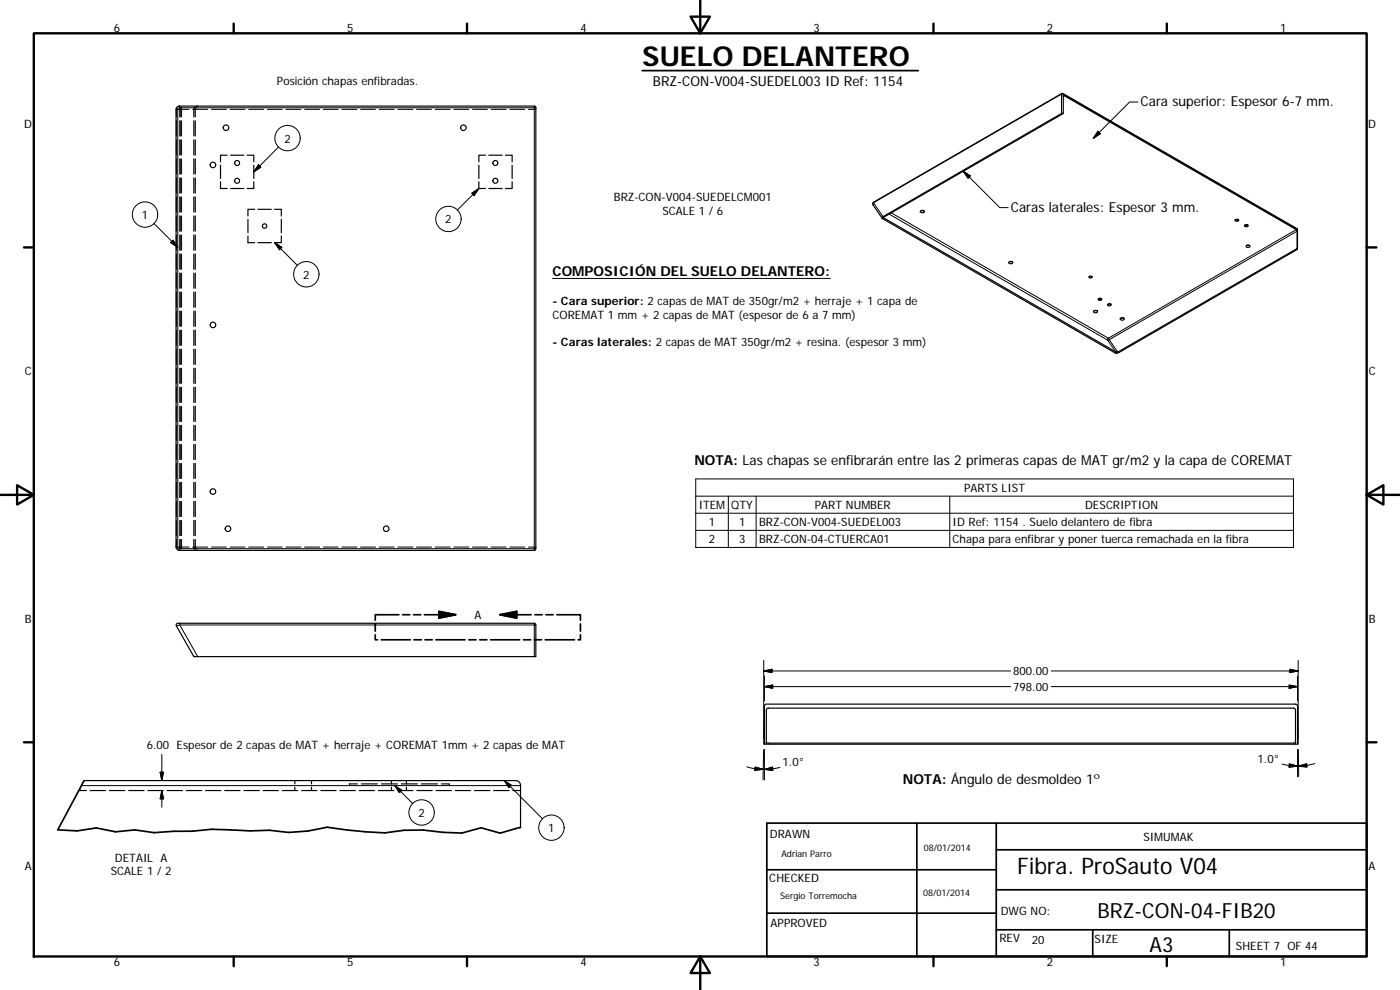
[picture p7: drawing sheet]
<svg xmlns="http://www.w3.org/2000/svg" width="420mm" height="297mm" viewBox="0 0 420 297" stroke-linecap="round" stroke-linejoin="round" font-family="sans-serif">
<g fill="none" stroke="#000" stroke-width=".36">
<path d="M53.1 32.2l.8-.4h106.4l.4 .2 .1 .3-.1 132.6-.4 .2h-106.4a1.09 1.09 0 0 1-1.1-1v-131.3zM54 36.2v4.6M54.1 32.6l-.1 2.5M54.5 32.3l-.3 .1M58.2 36.2v4.6M58.2 32.6v2.5M58.6 32l-.4 .5M58.6 36.2v4.6M58.7 32.6l-.1 2.5M59.1 32.3l-.3 .1M59.3 31.8l-.3 .1M319.1 34.1l-54.4 31.3"/>
<path d="M54 42v4.5M54 47.7v4.5M54 53.4v4.5M54 59.1v4.5M58.2 42v4.5M58.2 47.7v4.5M58.2 53.4v4.5M58.2 59.1v4.5M58.6 42v4.5M58.6 47.7v4.5M58.6 53.4v4.5M58.6 59.1v4.5"/>
<path d="M66.2 49.6v4M66.2 54.5v2.1h2M68.2 46.6h-2v2M69.2 56.6h4M69.2 46.6h4M74.2 46.6h2v2M76.2 54.5v2.1h-2M76.2 49.6v4M143.7 54.5v2.1h2M143.7 49.6v4M145.7 46.6h-2v2M146.7 46.6h4"/>
<path d="M146.7 56.6h4M151.7 46.6h2v2M153.7 54.5v2.1h-2M153.7 49.6v4M54 64.8v4.6M54 70.5v4.6M54 76.2v4.6M58.2 64.8v4.6M58.2 70.5v4.6M58.2 76.2v4.6M58.6 64.8v4.6M58.6 70.5v4.6"/>
<path d="M58.6 76.2v4.6M74.4 65.8v4M74.4 70.8v2h2M76.4 62.8h-2v2M77.4 72.8h4M77.4 62.8h4M82.4 62.8h2v2M84.4 70.8v2h-2M84.4 65.8v4M264.7 65.4l.2-.3 53.7-31h.5v-5.2l.2-.2 69.7 40.2 .3 .5v5.2M264.7 65.4h.1M264.7 65.4l70.2 40.5 54.4-31.3"/>
<path d="M264.8 65.5l-2.9-4.2 .3-.7 56.7-32.6 70.3 40.6 .2 .2v5.9M265.1 65.3l69.7 40.3 .5-.2-.4 .6 .8-.2 53.6-30.9v-.3M276.3 63.3a.56 .56 0 0 1 .7-.2 .56 .56 0 0 1 .3 .6 .58 .58 0 0 1-.7 .2 .58 .58 0 0 1-.3-.6zM276.5 63.2h.6M302.7 78.7a.58 .58 0 0 1 .7-.3 .58 .58 0 0 1 .4 .6 .69 .69 0 0 1-1.1-.3zM303 78.5h.6M370.7 65.9a.55 .55 0 0 1 .6-.2 .55 .55 0 0 1 .4 .5l-.1 .1a.53 .53 0 0 1-.6 .1 .53 .53 0 0 1-.3-.5zM373.5 67.6a.53 .53 0 0 1 .6-.2 .53 .53 0 0 1 .4 .5 .54 .54 0 0 1-.6 .1 .54 .54 0 0 1-.4-.4zM374 73.7a.61 .61 0 0 1 .7-.2 .61 .61 0 0 1 .4 .5l-.1 .1a.54 .54 0 0 1-.6 .2 .54 .54 0 0 1-.4-.6zM374.2 73.6h.7M54 81.9v4.6M54 87.6v4.6"/>
<path d="M54 93.3v4.6M54 99.1v4.5M58.2 81.9v4.6M58.2 87.6v4.6M58.2 93.3v4.6M58.2 99.1v4.5M58.6 81.9v4.6M58.6 87.6v4.6M58.6 93.3v4.6M58.6 99.1v4.5M326.9 83a.47 .47 0 0 1 .5-.2 .47 .47 0 0 1 .3 .5 .47 .47 0 0 1-.5 .1 .47 .47 0 0 1-.3-.4zM328.2 93.3l.2-.1a.51 .51 0 0 1 .7-.1 .51 .51 0 0 1 .2 .6 .58 .58 0 0 1-.7 .2 .58 .58 0 0 1-.4-.6z"/>
<path d="M328.5 93.2h.6M329.6 89.7a.49 .49 0 0 1 .6-.2 .49 .49 0 0 1 .3 .5 .53 .53 0 0 1-.6 .1 .53 .53 0 0 1-.3-.4zM332.4 91.3l.1-.1a.46 .46 0 0 1 .7-.2 .46 .46 0 0 1 .1 .7 .53 .53 0 0 1-.5 .1 .53 .53 0 0 1-.4-.5zM336.2 95.5l.2-.1a.61 .61 0 0 1 .6-.1 .61 .61 0 0 1 .4 .6l-.3 .1a.54 .54 0 0 1-.6 .1 .54 .54 0 0 1-.3-.6zM336.5 95.4h.6M54 104.8v4.5M54 110.5v4.5M54 116.2v4.6M58.2 104.8v4.5M58.2 110.5v4.5M58.2 116.2v4.6M58.6 104.8v4.5"/>
<path d="M58.6 110.5v4.5M58.6 116.2v4.6M54 121.9v4.6M54 127.6v4.6M54 133.3v4.6M54 139v4.6M58.2 121.9v4.6M58.2 127.6v4.6M58.2 133.3v4.6M58.2 139v4.6M58.6 121.9v4.6M58.6 127.6v4.6"/>
<path d="M58.6 133.3v4.6M58.6 139v4.6M54 144.7v4.6M54 150.4v4.6M54 156.1v4.6M58.2 144.7v4.6M58.2 150.4v4.6M58.2 156.1v4.6M58.6 144.7v4.6M58.6 150.4v4.6M58.6 156.1v4.6M54 161.9l.1 2.5"/>
<path d="M54.2 164.6h.3M58.2 161.9v2.4M58.2 164.5l.4 .4M58.6 161.9l.1 2.5M58.8 164.5l.3 .1M59 165.1h.3M52.9 187.3l.4-.3h107l.5 .5v9.5h-102.6l-5.3-9.2zM229.6 211.4l159.2-.1 .4 .1 .2 .5v11.4h-.6v-10.2l-.1-.4-.5-.2h-157.6l-.4 .1-.2 .5v10.2h-.6v-11.4zM23.6 237.2h2.3M24 236.5v.3M24 237v.2M25.2 234.2h129.5a1.45 1.45 0 0 1 1.5 1.5v12.6"/>
<path d="M27.1 237.2h4.6M32.8 237.2h4.7M38.6 237.2h4.6M44.4 237.2h4.6M50.2 237.2h4.6M55.9 237.2h4.6M61.7 237.2h4.6M67.4 237.2h4.7M73.2 237.2h4.6M79 237.2h4.6M84.7 237.2h4.6M88.5 234.2v1"/>
<path d="M88.5 236.2v1M90.5 237.2h4.6M93.5 234.2v1M93.5 236.2v1M96.3 237.2h4.6M102 237.2h4.6M104.9 235.5v.2M107.2 235.2h-2.3v.2M107.8 237.2h4.6M108.5 235.2h4.8M113.6 237.2h4.6M114.5 235.2h4.8"/>
<path d="M117.5 234.2v1M117.5 236.2v1M119.3 237.2h4.6M120.4 235.2h4.9M122 234.2v1M122 236.2v1M125.1 237.2h4.6M126.5 235.2h4.8M130.9 237.2h4.6M132.5 235.2h2.4v.2M134.9 235.5v.2M136.6 237.2h4.6"/>
<path d="M142.4 237.2h4.6M148.2 237.2h4.6M153.9 237.2h2.3M230 223.2h158.8M230 222.7l.6 .3h157.6l.6-.3"/>
<circle cx="67.8" cy="38.3" r=".83"/>
<circle cx="139.1" cy="38.3" r=".82"/>
<circle cx="63.9" cy="49.5" r=".82"/>
<circle cx="71.2" cy="48.9" r=".75"/>
<circle cx="71.2" cy="54.2" r=".75"/>
<circle cx="148.7" cy="48.9" r=".74"/>
<circle cx="148.7" cy="54.2" r=".75"/>
<circle cx="79.4" cy="67.8" r=".67"/>
<circle cx="63.9" cy="97.5" r=".82"/>
<circle cx="63.9" cy="147.5" r=".83"/>
<circle cx="68.4" cy="158.7" r=".84"/>
<circle cx="115.9" cy="158.7" r=".84"/>
</g>
<g fill="none" stroke="#000" stroke-width=".3">
<path d="M52.8 32.8h.5M52.9 36.2v4.6M53.1 32.3l-.2 2.8M53.3 32.8h.3M53.3 32.8v131.3M53.4 32l.5-.2v.5M53.9 32.3l-.3 .1-.3 .4M54.1 36.2v4.6M54.1 32.6v2.5M54.2 32.8h-.4M54.3 32.4l.2 .1M54.3 32.8l.2 2.3"/>
<path d="M54.5 32.7l2.2 .1M54.5 36.2v4.6M57.8 32.8h4.5M63.5 32.8h4.4M69.1 32.8h4.4M74.6 32.8h4.5M80.3 32.8h4.4M85.8 32.8h4.5M91.4 32.8h4.5M97 32.8h4.5M102.6 32.8h4.5M108.2 32.8h4.5"/>
<path d="M113.8 32.8h4.5M119.4 32.8h4.5M125 32.8h4.5M130.6 32.8h4.5M136.2 32.8h4.5M141.8 32.8h4.5M147.4 32.8h4.5M153 32.8h4.5M158.6 32.8h2.2M160.3 31.8v.5h-106.4M160.8 32.3h-.5v132.8M318.6 28.1l-56.5 32.7-.1 .6"/>
<path d="M319 28.1l70.3 40.6-.1-.1M319.4 28.7l-.3 .2v-.7h-.5v5.9M329.5 39.4l.7 .7-2.1 1.4zM341.5 30.6h-2.5l-10.9 10.9M52.9 42v4.5M52.9 47.7v4.5M52.9 53.4v4.5M52.9 59.1v4.5M54.1 42v4.5M54.1 47.7v4.5M54.1 53.4v4.5M54.1 59.1v4.5"/>
<path d="M54.5 42v4.5M54.5 47.7v4.5M54.5 53.4v4.5M54.5 59.1v4.5M77.6 49.4l.7 .8-2.1 1.4zM83.6 44.1l-7.4 7.5M141.6 58l2.1-1.4-1.4 2.1zM143.7 56.6l-6.4 6.4M289.1 51.4l10.9 10.9h2.5M289.1 51.4l2.1 1.4-.7 .7zM46.2 67.1l7.1 7.1M51.9 72.1l1.4 2.1-2.1-1.4z"/>
<path d="M52.9 64.8v4.6M52.9 70.5v4.6M52.9 76.2v4.6M54.1 64.8v4.6M54.1 70.5v4.6M54.1 76.2v4.6M54.5 64.8v4.6M54.5 70.5v4.6M54.5 76.2v4.6M82.5 72.8l6.7 6.8M82.5 72.8l2.1 1.4-.7 .8zM262.2 60.6l-.1 .2 2.9 4.2"/>
<path d="M265.1 65.3h.1M267.5 63.9l65.1 37.6-.2 .5-65.6-37.8M370.7 65.9h1M373.5 67.6l.4 .1 .6-.1M389 68.9l-56.4 32.6 .3 .4M389.4 68.9l-.1-.2v.7l-56.4 32.5M52.9 81.9v4.6M52.9 87.6v4.6M52.9 93.3v4.6M52.9 99.1v4.5M54.1 81.9v4.6M54.1 87.6v4.6"/>
<path d="M54.1 93.3v4.6M54.1 99.1v4.5M54.5 81.9v4.6M54.5 87.6v4.6M54.5 93.3v4.6M54.5 99.1v4.5M165.8 83.5h83.4M326.8 83h.9M329.6 89.7l.4 .1 .6-.1M332.4 91.3l.4 .2 .6-.2M52.9 104.8v4.5M52.9 110.5v4.5"/>
<path d="M52.9 116.2v4.6M54.1 104.8v4.5M54.1 110.5v4.5M54.1 116.2v4.6M54.5 104.8v4.5M54.5 110.5v4.5M54.5 116.2v4.6M332.9 101.9l2.4 3.5M332.9 101.9l-.5 .1 2.4 3.6M52.9 121.9v4.6M52.9 127.6v4.6M52.9 133.3v4.6"/>
<path d="M52.9 139v4.6M54.1 121.9v4.6M54.1 127.6v4.6M54.1 133.3v4.6M54.1 139v4.6M54.5 121.9v4.6M54.5 127.6v4.6M54.5 133.3v4.6M54.5 139v4.6M52.9 144.7v4.6M52.9 150.4v4.6M52.9 156.1v4.6"/>
<path d="M54.1 144.7v4.6M54.1 150.4v4.6M54.1 156.1v4.6M54.5 144.7v4.6M54.5 150.4v4.6M54.5 156.1v4.6M208.8 143.7h179.4v20.6h-179.4zM208.8 148.9h179.4M208.8 154h179.4M208.8 159.1h179.4M218.6 148.9v15.4M226.9 148.9v15.4"/>
<path d="M285 148.9v15.4M52.8 164.1h.5M52.9 161.9l.2 2.7M53.3 164.1h.3M53.3 164.1l.3 .4 .3 .1M53.8 164.1h.4M53.9 164.6v.5l-.5-.1M53.9 164.6h106.9M54.1 161.9v2.5M54.3 164.1h.2M54.5 161.9v2.2M54.5 164.5h-.2"/>
<path d="M54.5 164.1v.2M54.5 164.1h2.2M57.8 164.1h4.5M63.5 164.1h4.4M69.1 164.1h4.4M74.6 164.1h4.5M80.3 164.1h4.4M85.8 164.1h4.5M91.4 164.1h4.5M97 164.1h4.5M102.6 164.1h4.5M108.2 164.1h4.5"/>
<path d="M113.8 164.1h4.5M119.4 164.1h4.5M125 164.1h4.5M130.6 164.1h4.5M136.2 164.1h4.5M141.8 164.1h4.5M147.4 164.1h4.5M153 164.1h4.5M158.6 164.1h2.2M53.9 187v.5l5.4 9.5M160.3 187v.5h-106.4l-1 .3M160.8 187.5h-.5v9.5"/>
<path d="M229.2 198.1v23.6M389.6 198.1v23.6M229.2 201.3h74.1M229.2 201.3l2.5-.5v1zM229.4 211.9l-.2 11.4M229.4 202.8v7.5M229.4 206l2.5-.5v1zM229.4 206h73.9M315.5 201.3h74.1M315.5 206h73.9M386.9 205.5l2.5 .5-2.5 .5zM387.1 200.8l2.5 .5-2.5 .5z"/>
<path d="M389.4 211.9l.2 11.4M389.4 202.8v7.5M24.4 235.7h131.8M48.1 231.7h1l-.5 2.5zM48.6 226.3v7.9M48.6 237.2v5M48.6 237.2l.5 2.5h-1zM118.5 235.7l2.1 1.4-.7 .7zM118.5 235.7l5.4 5.4M151.4 234.2l2 1.4-.6 .7zM151.4 234.2l11.4 11.5M224.1 230.1a19.2 19.2 0 0 0 10 .2"/>
<path d="M226.6 230.1l2.5 .7-2.6 .3zM229.2 224.9l-.2 9.1M229.4 224.9v9.1M229.4 230.8l2.5-.6v1zM386.9 229.2l2.5 .7-2.5 .3zM389.4 224.9v8.1M389.6 224.9l.2 8.1M389.7 229.9l2.4-.7 .1 .9zM394.6 229.1a18.2 18.2 0 0 1-9.9 .2"/>
<circle cx="86.3" cy="41.4" r="3.8"/>
<circle cx="43.5" cy="64.4" r="3.8"/>
<circle cx="134.6" cy="65.7" r="3.8"/>
<circle cx="91.9" cy="82.3" r="3.8"/>
<circle cx="126.5" cy="243.8" r="3.8"/>
<circle cx="165.5" cy="248.3" r="3.8"/>
</g>
<g fill="none" stroke="#000" stroke-width=".51">
<path d="M112.6 190.5v1.5h.7M112.6 187.2v2.2M114.4 192h8.8M119.7 184.4h-7.1v1.7M120.8 184.4h2.2M124.1 184.4h2.2M124.2 192h2.3M127.4 184.4h9.3M127.5 192h2.2M130.8 192h8.8M131.7 183.5l5 .9-5 1zM140.7 192h2.2"/>
<path d="M144 192h2.1M147.2 192h8.8M150.1 184.4h9.3M150.1 184.4l5-.9v1.9zM157.1 192h2.2M160.4 192h2.1M160.5 184.4h2.2M163.6 192h8.8M163.8 184.4h2.2M167.1 184.4h7.1v1.7M174.2 190.5v1.5h-.7M174.2 187.2v2.2"/>
<path d="M25.2 234.2l-7.9 14.8 5.8 .3 5.8-.9 5.8 1.2 5.7-.6 5.8 .8 5.8-.4h5.8l5.7-.6 11.6 .5 5.8-.2 5.7 .7 5.8-.5 5.8-1.1 11.5 1.4 5.8 .3 5.8-.8 5.7-.1 5.8 .7 5.8 .3 5.8-1.6 5.7 1.6 6.1-1.7M230.1 247h180.1v40h-180.1zM275.2 247v40M299 255h111.2M299 247v40M230.1 274h68.9M230.1 261h68.9M299 279h111.2M299 267h111.2M327.9 279v8M368.9 279v8"/>
</g>
<g fill="none" stroke="#000" stroke-width=".71">
<path d="M10.1 10h400.1v277h-400.1zM70.1 7.1v2.9M140.2 7.1v2.9M207.3 5h5.8l-2.9 5zM210.2 0v10M280.2 7.1v2.9M350.2 7.1v2.9M7.2 74.2h2.9M410.2 74.2h2.9M.2 148.5h9.9M5.1 145.6l5 2.9-5 2.9zM410.2 148.5l5-2.9v5.8z"/>
<path d="M410.2 148.5h9.9M7.2 222.7h2.9M410.2 222.7h2.9M70.1 287v2.9M140.2 287v2.9M210.2 287l2.9 5h-5.8zM210.2 287v10M280.2 287v2.9M350.2 287v2.9"/>
</g>
<path d="M131.7 183.5l5 .9-5 1zM150.1 184.4l5-.9v1.9z" fill="#000" stroke="#000" stroke-width=".51"/>
<g fill="#000" stroke="#000" stroke-width=".3">
<path d="M329.5 39.4l.7 .7-2.1 1.4zM77.6 49.4l.7 .8-2.1 1.4zM141.6 58l2.1-1.4-1.4 2.1zM289.1 51.4l2.1 1.4-.7 .7zM51.9 72.1l1.4 2.1-2.1-1.4zM82.5 72.8l2.1 1.4-.7 .8zM229.2 201.3l2.5-.5v1zM229.4 206l2.5-.5v1zM386.9 205.5l2.5 .5-2.5 .5zM387.1 200.8l2.5 .5-2.5 .5zM48.1 231.7h1l-.5 2.5zM48.6 237.2l.5 2.5h-1z"/>
<path d="M118.5 235.7l2.1 1.4-.7 .7zM151.4 234.2l2 1.4-.6 .7zM226.6 230.1l2.5 .7-2.6 .3zM229.4 230.8l2.5-.6v1zM386.9 229.2l2.5 .7-2.5 .3zM389.7 229.9l2.4-.7 .1 .9z"/>
</g>
<path d="M192.7 21.2h82.9" fill="none" stroke="#000" stroke-width=".53"/>
<text font-size="8.2" x="192.8" y="19.8">SUELO DELANTERO</text>
<text font-size="6.9" x="305.3" y="262.2">Fibra. ProSauto V04</text>
<g font-size="6.3">
<text x="329.4" y="275.4">BRZ-CON-04-FIB20</text>
<text x="345" y="285.6">A3</text>
</g>
<g font-size="4.1">
<text x="196" y="25.9">BRZ-CON-V004-SUEDEL003 ID Ref: 1154</text>
<text x="342.3" y="31.7">Cara superior: Espesor 6-7 mm.</text>
<text x="303.3" y="63.5">Caras laterales: Espesor 3 mm.</text>
<text x="165.8" y="82.9">COMPOSICIÓN DEL SUELO DELANTERO:</text>
<text x="208.4" y="139.4">NOTA: Las chapas se enfibrarán entre las 2 primeras capas de MAT gr/m2 y la capa de COREMAT</text>
<text x="270.9" y="235.1">NOTA: Ángulo de desmoldeo 1º</text>
</g>
<g font-size="3.5">
<text x="34.2" y="9.6">6</text>
<text x="104.2" y="9.6">5</text>
<text x="174.2" y="9.6">4</text>
<text x="244.2" y="9.6">3</text>
<text x="314.2" y="9.6">2</text>
<text x="384.2" y="9.6">1</text>
<text x="83.1" y="25.5">Posición chapas enfibradas.</text>
<text x="7.3" y="38.4">D</text>
<text x="410.6" y="38.4">D</text>
<text x="85.4" y="42.8">2</text>
<text x="42.6" y="65.7">1</text>
<text x="184.2" y="60.4">BRZ-CON-V004-SUEDELCM001</text>
<text x="198.8" y="64.6">SCALE 1 / 6</text>
<text x="133.6" y="67">2</text>
<text x="91" y="83.6">2</text>
<text x="165.8" y="91.4">- Cara superior: 2 capas de MAT de 350gr/m2 + herraje + 1 capa de</text>
<text x="165.8" y="95.6">COREMAT 1 mm + 2 capas de MAT (espesor de 6 a 7 mm)</text>
<text x="165.8" y="103.9">- Caras laterales: 2 capas de MAT 350gr/m2 + resina. (espesor 3 mm)</text>
<text x="7.4" y="112.6">C</text>
<text x="410.8" y="112.6">C</text>
<text x="289.4" y="147.6">PARTS LIST</text>
<text x="209.7" y="152.7">ITEM</text>
<text x="219.4" y="152.7">QTY</text>
<text x="244.5" y="152.7">PART NUMBER</text>
<text x="325.7" y="152.7">DESCRIPTION</text>
<text x="212.7" y="157.8">1</text>
<text x="221.8" y="157.8">1</text>
<text x="227.8" y="157.8">BRZ-CON-V004-SUEDEL003</text>
<text x="285.9" y="157.9">ID Ref: 1154 . Suelo delantero de fibra</text>
<text x="212.7" y="163">2</text>
<text x="221.8" y="163">3</text>
<text x="227.8" y="163">BRZ-CON-04-CTUERCA01</text>
<text x="285.9" y="163">Chapa para enfibrar y poner tuerca remachada en la fibra</text>
<text x="142.4" y="185.7">A</text>
<text x="7.4" y="186.9">B</text>
<text x="410.8" y="186.9">B</text>
<text x="304.1" y="202.6">800.00</text>
<text x="304.1" y="207.3">798.00</text>
<text x="44" y="224.7">6.00 Espesor de 2 capas de MAT + herraje + COREMAT 1mm + 2 capas de MAT</text>
<text x="234.9" y="230">1.0°</text>
<text x="377.4" y="228.9">1.0°</text>
<text x="125.6" y="245">2</text>
<text x="164.6" y="249.6">1</text>
<text x="231.1" y="251.4">DRAWN</text>
<text x="343.2" y="252.3">SIMUMAK</text>
<text x="7.4" y="261.1">A</text>
<text x="33.2" y="262.7">SCALE 1 / 2</text>
<text x="34.4" y="258.5">DETAIL A</text>
<text x="410.8" y="261.1">A</text>
<text x="230.9" y="264.6">CHECKED</text>
<text x="300.3" y="274.5">DWG NO:</text>
<text x="231.3" y="278.2">APPROVED</text>
<text x="299.9" y="282.6">REV</text>
<text x="309.7" y="283.3">20</text>
<text x="328.5" y="283">SIZE</text>
<text x="370.9" y="285.1">SHEET 7 OF 44</text>
<text x="34.2" y="289.9">6</text>
<text x="104.2" y="289.9">5</text>
<text x="174.2" y="289.9">4</text>
<text x="244.2" y="289.9">3</text>
<text x="314.2" y="289.9">2</text>
<text x="384.2" y="289.9">1</text>
</g>
<g font-size="2.7">
<text x="234.5" y="257.1">Adrian Parro</text>
<text x="277.3" y="255.2">08/01/2014</text>
<text x="234.2" y="269.7">Sergio Torremocha</text>
<text x="277" y="268.7">08/01/2014</text>
</g>
</svg>
